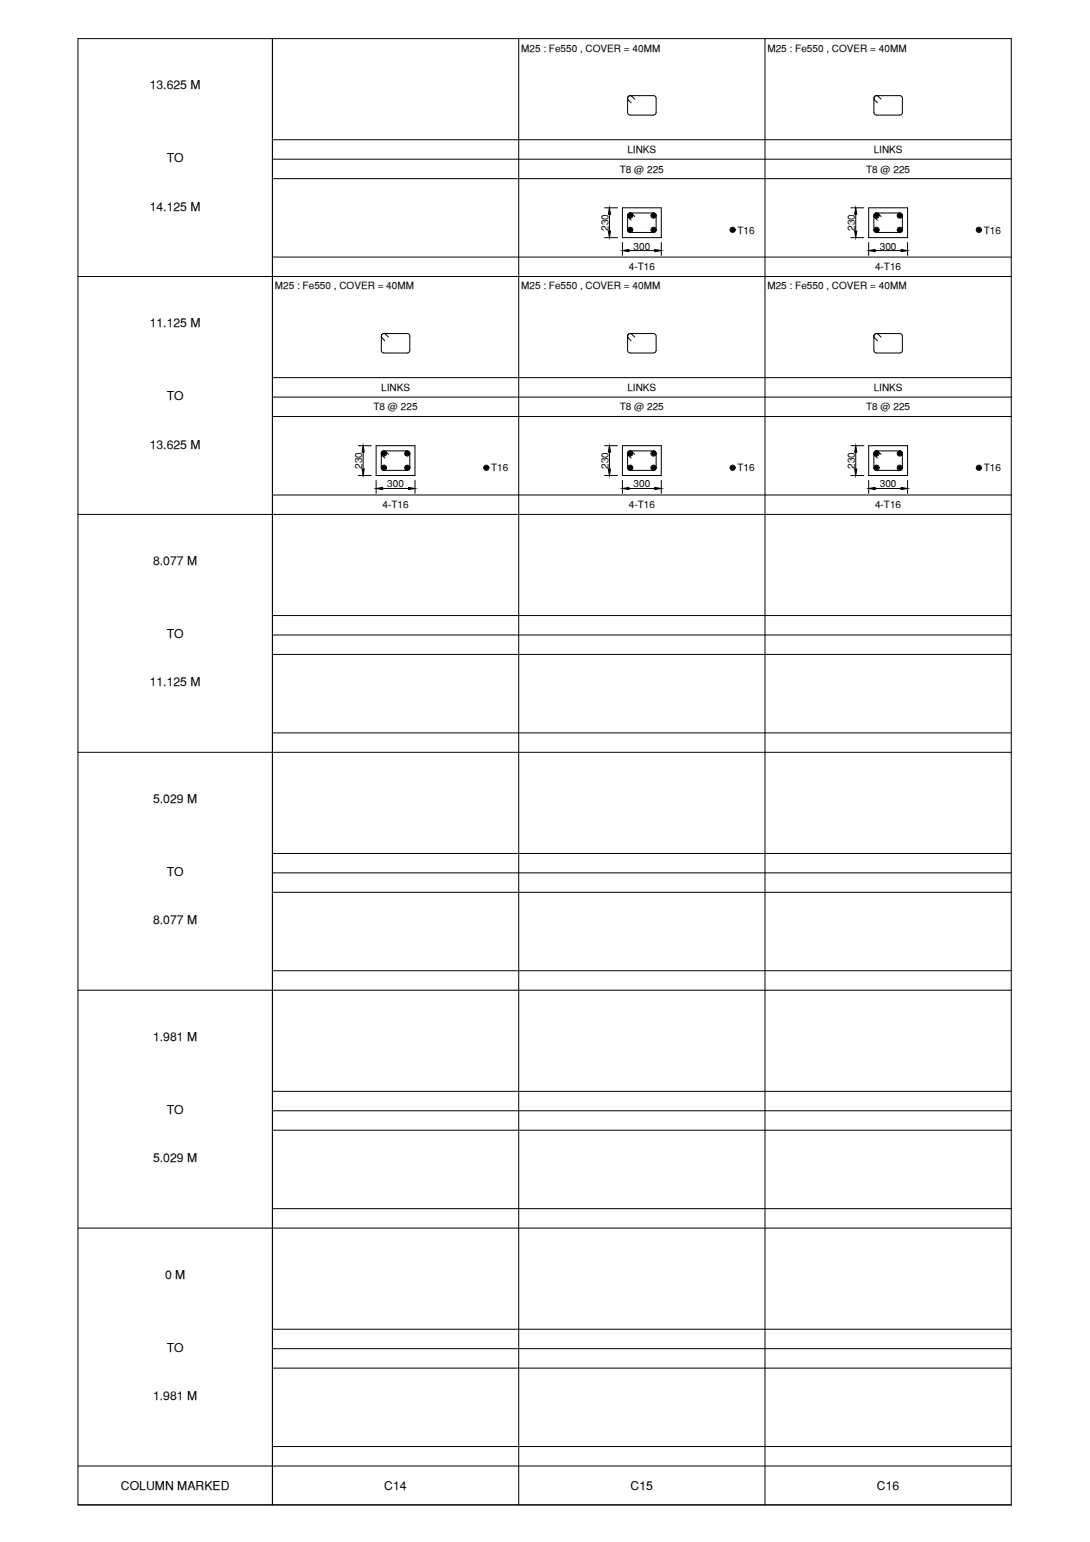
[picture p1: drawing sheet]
<svg xmlns="http://www.w3.org/2000/svg" width="297mm" height="420mm" viewBox="0 0 297 420" stroke-linecap="round" stroke-linejoin="round" font-family="sans-serif">
<!-- layer: Schedule Line -->
<g fill="none" stroke="#000" stroke-width=".27">
<path d="M74.2 10.5v399.5M141.4 10.5v399.5M208.5 10.5v399.5M74.2 38.1h201.4M74.2 48.7h201.4M74.2 43.4h201.4M74.2 70h201.4M74.2 113.5h201.4M74.2 108.2h201.4M74.2 102.9h201.4M74.2 134.9h201.4M74.2 178.3h201.4"/>
<path d="M74.2 173h201.4M74.2 167.7h201.4M74.2 199.7h201.4M74.2 237.8h201.4M74.2 232.5h201.4M74.2 243.1h201.4M74.2 264.5h201.4M74.2 297.4h201.4M74.2 308h201.4M74.2 302.7h201.4M74.2 329.3h201.4M74.2 372.8h201.4"/>
<path d="M74.2 367.5h201.4M74.2 362.2h201.4M74.2 394.2h201.4"/>
</g>
<!-- layer: Schedule Border -->
<path d="M21.2 10.5h254.4v399.5h-254.4zM74.2 10.5v399.5M21.2 75.3h254.4M21.2 140.2h254.4M21.2 205h254.4M21.2 269.8h254.4M21.2 334.6h254.4M21.2 399.5h254.4" fill="none" stroke="#000" stroke-width=".27"/>
<!-- layer: Concrete Line -->
<path d="M169.6 56.6h10.6v8.1h-10.6zM236.7 56.6h10.6v8.1h-10.6zM102.5 121.4h10.6v8.2h-10.6zM169.6 121.4h10.6v8.2h-10.6zM236.7 121.4h10.6v8.2h-10.6z" fill="none" stroke="#000" stroke-width=".27"/>
<!-- layer: Dim -->
<g fill="none" stroke="#000" stroke-width=".27">
<path d="M164.8 56.6h3.5M166.1 58.4v4.6M231.9 56.6h3.5M233.2 58.4v4.6M164.8 64.7h3.5M169.6 66.1v3.5M171.4 68.3h7M180.2 66.1v3.5M231.9 64.7h3.5M236.7 66.1v3.5M238.5 68.3h7.1M247.3 66.1v3.5"/>
<path d="M97.6 129.6h3.6M97.6 121.4h3.6M99 123.2v4.6M102.5 130.9v3.5M104.3 133.1h7M113.1 130.9v3.5M164.8 129.6h3.5M164.8 121.4h3.5M166.1 123.2v4.6M169.6 130.9v3.5M171.4 133.1h7M180.2 130.9v3.5"/>
<path d="M231.9 129.6h3.5M231.9 121.4h3.5M233.2 123.2v4.6M236.7 130.9v3.5M238.5 133.1h7.1M247.3 130.9v3.5"/>
</g>
<g fill="#000" stroke="#000" stroke-width=".27">
<path d="M166.1 56.6l.3 1.8h-.6zM233.2 56.6l.3 1.8h-.6zM165.8 63h.6l-.3 1.7zM169.6 68.3l1.8-.3v.6zM178.4 68l1.8 .3-1.8 .3zM232.9 63h.6l-.3 1.7zM236.7 68.3l1.8-.3v.6zM245.6 68l1.7 .3-1.7 .3zM98.7 127.8h.6l-.3 1.8zM99 121.4l.3 1.8h-.6zM102.5 133.1l1.8-.3v.6zM111.3 132.8l1.8 .3-1.8 .3z"/>
<path d="M165.8 127.8h.6l-.3 1.8zM166.1 121.4l.3 1.8h-.6zM169.6 133.1l1.8-.3v.6zM178.4 132.8l1.8 .3-1.8 .3zM232.9 127.8h.6l-.3 1.8zM233.2 121.4l.3 1.8h-.6zM236.7 133.1l1.8-.3v.6zM245.6 132.8l1.7 .3-1.7 .3z"/>
</g>
<!-- layer: Reinforcement -->
<g fill="none" stroke="#000" stroke-width=".27">
<circle cx="171.7" cy="58.7" r=".7"/>
<circle cx="178.1" cy="58.7" r=".7"/>
<circle cx="238.9" cy="58.7" r=".7"/>
<circle cx="245.2" cy="58.7" r=".7"/>
<circle cx="171.7" cy="62.6" r=".7"/>
<circle cx="178.1" cy="62.6" r=".7"/>
<circle cx="199.6" cy="62.6" r=".7"/>
<circle cx="238.9" cy="62.6" r=".7"/>
<circle cx="245.2" cy="62.6" r=".7"/>
<circle cx="266.8" cy="62.6" r=".7"/>
<circle cx="104.6" cy="127.4" r=".7"/>
<circle cx="104.6" cy="123.6" r=".7"/>
<circle cx="111" cy="123.6" r=".7"/>
<circle cx="111" cy="127.4" r=".7"/>
<circle cx="132.5" cy="127.4" r=".7"/>
<circle cx="171.7" cy="123.6" r=".7"/>
<circle cx="171.7" cy="127.4" r=".7"/>
<circle cx="178.1" cy="123.6" r=".7"/>
<circle cx="178.1" cy="127.4" r=".7"/>
<circle cx="199.6" cy="127.4" r=".7"/>
<circle cx="238.9" cy="123.6" r=".7"/>
<circle cx="238.9" cy="127.4" r=".7"/>
<circle cx="245.2" cy="123.6" r=".7"/>
<circle cx="245.2" cy="127.4" r=".7"/>
<circle cx="266.8" cy="127.4" r=".7"/>
</g>
<g fill="#000" stroke="#000" stroke-width=".27">
<path d="M171.4 58.6l.3 .1zM171.4 58.7h.3zM171.4 58.9l.3-.2z"/>
<path d="M171.4 58.9l.3-.2zM171.7 58.7l-.2 .3zM171.7 58.7l-.1 .4z"/>
<path d="M171.5 58.5l.2 .2zM171.4 58.5l.3 .2zM171.4 58.5l.3 .2z"/>
<path d="M171.7 58.7l.1 .4zM171.7 58.7l.2 .3zM171.7 58.7l.2 .3z"/>
<path d="M171.8 58.4l-.1 .3zM171.7 58.4v.3zM171.6 58.4l.1 .3z"/>
<path d="M171.7 58.7l.4 .2zM171.7 58.7l.4 .2z"/>
<path d="M171.7 58.7l.4-.1zM171.7 58.7l.3-.2zM171.9 58.5l-.2 .2z"/>
<path d="M177.8 58.6l.3 .1zM177.7 58.7h.4zM177.8 58.9l.3-.2z"/>
<path d="M177.8 58.9l.3-.2zM178.1 58.7l-.2 .3zM178.1 58.7l-.1 .4z"/>
<path d="M177.9 58.5l.2 .2zM177.8 58.5l.3 .2zM177.8 58.5l.3 .2z"/>
<path d="M178.1 58.7l.1 .4zM178.1 58.7l.1 .4zM178.1 58.7l.3 .2z"/>
<path d="M178.2 58.4l-.1 .3zM178.1 58.4v.3zM178 58.4l.1 .3z"/>
<path d="M178.1 58.7l.3 .2zM178.1 58.7l.3 .2z"/>
<path d="M178.1 58.7l.3-.1zM178.1 58.7l.3-.2zM178.3 58.5l-.2 .2z"/>
<path d="M238.5 58.6l.4 .1zM238.5 58.7h.4zM238.5 58.9l.4-.2z"/>
<path d="M238.6 58.9l.3-.2zM238.9 58.7l-.2 .4zM238.9 58.7l-.2 .4z"/>
<path d="M238.6 58.5l.3 .2zM238.6 58.5l.3 .2zM238.6 58.5l.3 .2z"/>
<path d="M238.9 58.7l.1 .4zM238.9 58.7l.1 .4zM238.9 58.7l.2 .2z"/>
<path d="M239 58.4l-.1 .3zM238.9 58.4v.3zM238.7 58.4l.2 .3z"/>
<path d="M238.9 58.7l.2 .2zM238.9 58.7h.3z"/>
<path d="M238.9 58.7h.3zM238.9 58.7l.2-.2zM239.1 58.5l-.2 .2z"/>
<path d="M244.9 58.6l.3 .1zM244.9 58.7h.3zM244.9 58.9l.3-.2z"/>
<path d="M244.9 58.9l.3-.2zM245.2 58.7l-.1 .4zM245.2 58.7l-.1 .4z"/>
<path d="M245 58.5l.2 .2zM244.9 58.5l.3 .2zM244.9 58.5l.3 .2z"/>
<path d="M245.2 58.7l.1 .4zM245.2 58.7l.1 .4zM245.2 58.7l.2 .3z"/>
<path d="M245.3 58.4l-.1 .3zM245.2 58.4v.3zM245.1 58.4l.1 .3z"/>
<path d="M245.2 58.7l.3 .2zM245.2 58.7h.4z"/>
<path d="M245.2 58.7h.4zM245.2 58.7l.3-.2zM245.4 58.5l-.2 .2z"/>
<path d="M171.4 62.5l.3 .1zM171.4 62.6h.3zM171.4 62.7l.3-.1z"/>
<path d="M171.4 62.8l.3-.2zM171.7 62.6l-.2 .3zM171.7 62.6l-.1 .4z"/>
<path d="M171.5 62.3l.2 .3zM171.5 62.3l.2 .3zM171.4 62.4l.3 .2z"/>
<path d="M171.7 62.6l.1 .4zM171.7 62.6l.2 .3zM171.7 62.6l.2 .3z"/>
<path d="M171.8 62.3l-.1 .3zM171.7 62.3v.3zM171.6 62.3l.1 .3z"/>
<path d="M171.7 62.6l.3 .2zM171.7 62.6l.4 .1z"/>
<path d="M171.7 62.6l.4-.1zM171.7 62.6l.3-.2zM171.9 62.3l-.2 .3z"/>
<path d="M177.8 62.5l.3 .1zM177.7 62.6h.4zM177.8 62.7l.3-.1z"/>
<path d="M177.8 62.8l.3-.2zM178.1 62.6l-.2 .3zM178.1 62.6l-.1 .4z"/>
<path d="M177.9 62.3l.2 .3zM177.9 62.3l.2 .3zM177.8 62.4l.3 .2z"/>
<path d="M178.1 62.6l.1 .4zM178.1 62.6l.1 .4zM178.1 62.6l.3 .2z"/>
<path d="M178.2 62.3l-.1 .3zM178.1 62.3v.3zM178 62.3l.1 .3z"/>
<path d="M178.1 62.6l.3 .2zM178.1 62.6l.3 .1z"/>
<path d="M178.1 62.6l.3-.1zM178.1 62.6l.3-.2zM178.3 62.3l-.2 .3z"/>
<path d="M199.3 62.5l.3 .1zM199.3 62.6h.3zM199.3 62.7l.3-.1z"/>
<path d="M199.4 62.8l.2-.2zM199.6 62.6l-.2 .3zM199.6 62.6l-.1 .4z"/>
<path d="M199.4 62.3l.2 .3zM199.4 62.3l.2 .3zM199.4 62.4l.2 .2z"/>
<path d="M199.6 62.6l.1 .4zM199.6 62.6l.1 .4zM199.6 62.6l.3 .2z"/>
<path d="M199.7 62.3l-.1 .3zM199.6 62.3v.3zM199.5 62.3l.1 .3z"/>
<path d="M199.6 62.6l.3 .2zM199.6 62.6l.4 .1z"/>
<path d="M199.6 62.6l.4-.1zM199.6 62.6l.3-.2zM199.8 62.3l-.2 .3z"/>
<path d="M238.5 62.5l.4 .1zM238.5 62.6h.4zM238.5 62.7l.4-.1z"/>
<path d="M238.6 62.8l.3-.2zM238.9 62.6l-.2 .4zM238.9 62.6l-.2 .4z"/>
<path d="M238.6 62.3l.3 .3zM238.6 62.3l.3 .3zM238.6 62.4l.3 .2z"/>
<path d="M238.9 62.6l.1 .4zM238.9 62.6l.1 .4zM238.9 62.6l.2 .2z"/>
<path d="M239 62.3l-.1 .3zM238.9 62.3v.3zM238.7 62.3l.2 .3z"/>
<path d="M238.9 62.6l.2 .2zM238.9 62.6h.3z"/>
<path d="M238.9 62.6h.3zM238.9 62.6l.2-.2zM239.1 62.3l-.2 .3z"/>
<path d="M244.9 62.5l.3 .1zM244.9 62.6h.3zM244.9 62.7l.3-.1z"/>
<path d="M244.9 62.8l.3-.2zM245.2 62.6l-.1 .4zM245.2 62.6l-.1 .4z"/>
<path d="M245 62.3l.2 .3zM244.9 62.4l.3 .2zM244.9 62.4l.3 .2z"/>
<path d="M245.2 62.6l.1 .4zM245.2 62.6l.1 .4zM245.2 62.6l.3 .2z"/>
<path d="M245.3 62.3l-.1 .3zM245.2 62.3v.3zM245.1 62.3l.1 .3z"/>
<path d="M245.2 62.6l.3 .2zM245.2 62.6h.4z"/>
<path d="M245.2 62.6h.4zM245.2 62.6l.3-.2zM245.4 62.3l-.2 .3z"/>
<path d="M266.4 62.5l.3 .1zM266.4 62.6h.3zM266.4 62.7l.3-.1z"/>
<path d="M266.5 62.8l.2-.2zM266.7 62.6l-.1 .4zM266.7 62.6l-.1 .4z"/>
<path d="M266.5 62.3l.2 .3zM266.5 62.4l.2 .2zM266.5 62.4l.2 .2z"/>
<path d="M266.7 62.6l.2 .4zM266.7 62.6l.2 .4zM266.7 62.6l.3 .2z"/>
<path d="M266.9 62.3l-.2 .3zM266.7 62.3v.3zM266.6 62.3l.1 .3z"/>
<path d="M266.7 62.6l.3 .2zM266.7 62.6h.4z"/>
<path d="M266.7 62.6h.4zM266.7 62.6l.3-.2zM267 62.3l-.3 .3z"/>
<path d="M104.3 123.5l.3 .1zM104.3 123.6h.3zM104.3 123.7l.3-.1z"/>
<path d="M104.3 127.3l.3 .2zM104.3 127.5h.3zM104.3 127.6l.3-.1z"/>
<path d="M104.3 123.8l.3-.2zM104.6 123.6l-.2 .3zM104.6 123.6v.3z"/>
<path d="M104.3 127.7l.3-.2zM104.6 127.5l-.1 .3zM104.6 127.5l-.1 .3z"/>
<path d="M104.4 123.3l.2 .3zM104.3 123.4l.3 .2zM104.3 123.4l.3 .2z"/>
<path d="M104.4 127.2l.2 .3zM104.3 127.2l.3 .3zM104.3 127.2l.3 .3z"/>
<path d="M104.6 123.6v.3zM104.6 123.6l.2 .3zM104.6 123.6l.2 .3z"/>
<path d="M104.6 127.5l.1 .3zM104.6 127.5l.1 .3zM104.6 127.5l.2 .2z"/>
<path d="M104.7 123.2l-.1 .4zM104.6 123.2v.4zM104.5 123.2l.1 .4z"/>
<path d="M104.7 127.1l-.1 .4zM104.6 127.1v.4zM104.5 127.1l.1 .4z"/>
<path d="M104.6 123.6l.4 .1zM104.6 123.6h.4z"/>
<path d="M104.6 127.5l.4 .1zM104.6 127.5h.4z"/>
<path d="M104.6 123.6h.4zM104.6 123.6l.4-.1zM104.8 123.3l-.2 .3z"/>
<path d="M104.6 127.5h.4zM104.6 127.5l.3-.3zM104.8 127.2l-.2 .3z"/>
<path d="M110.6 123.5l.4 .1zM110.6 123.6h.4zM110.6 123.7l.4-.1z"/>
<path d="M110.6 127.3l.4 .2zM110.6 127.5h.4zM110.6 127.6l.4-.1z"/>
<path d="M110.7 123.8l.3-.2zM111 123.6l-.2 .3zM111 123.6v.3z"/>
<path d="M110.7 127.7l.3-.2zM111 127.5l-.1 .3zM111 127.5l-.1 .3z"/>
<path d="M110.8 123.3l.2 .3zM110.7 123.4l.3 .2zM110.7 123.4l.3 .2z"/>
<path d="M110.8 127.2l.2 .3zM110.7 127.2l.3 .3zM110.7 127.2l.3 .3z"/>
<path d="M111 123.6v.3zM111 123.6l.2 .3zM111 123.6l.2 .3z"/>
<path d="M111 127.5l.1 .3zM111 127.5l.1 .3zM111 127.5l.2 .2z"/>
<path d="M111.1 123.2l-.1 .4zM111 123.2v.4zM110.9 123.2l.1 .4z"/>
<path d="M111.1 127.1l-.1 .4zM111 127.1v.4zM110.9 127.1l.1 .4z"/>
<path d="M111 123.6l.3 .1zM111 123.6h.3z"/>
<path d="M111 127.5l.3 .1zM111 127.5h.3z"/>
<path d="M111 123.6h.3zM111 123.6l.3-.1zM111.2 123.3l-.2 .3z"/>
<path d="M111 127.5h.3zM111 127.5l.3-.3zM111.2 127.2l-.2 .3z"/>
<path d="M132.2 127.3l.3 .2zM132.2 127.5h.3zM132.2 127.6l.3-.1z"/>
<path d="M132.2 127.7l.3-.2zM132.5 127.5l-.1 .3zM132.5 127.5l-.1 .3z"/>
<path d="M132.3 127.2l.2 .3zM132.2 127.2l.3 .3zM132.2 127.2l.3 .3z"/>
<path d="M132.5 127.5l.1 .3zM132.5 127.5l.1 .3zM132.5 127.5l.2 .2z"/>
<path d="M132.6 127.1l-.1 .4zM132.5 127.1v.4zM132.4 127.1l.1 .4z"/>
<path d="M132.5 127.5l.4 .1zM132.5 127.5h.4z"/>
<path d="M132.5 127.5h.4zM132.5 127.5l.3-.3zM132.7 127.2l-.2 .3z"/>
<path d="M171.4 123.5l.3 .1zM171.4 123.6h.3zM171.4 123.7l.3-.1z"/>
<path d="M171.4 127.3l.3 .2zM171.4 127.5h.3zM171.4 127.6l.3-.1z"/>
<path d="M171.4 123.8l.3-.2zM171.7 123.6l-.2 .3zM171.7 123.6v.3z"/>
<path d="M171.4 127.7l.3-.2zM171.7 127.5l-.2 .2zM171.7 127.5l-.1 .3z"/>
<path d="M171.5 123.3l.2 .3zM171.5 123.3l.2 .3zM171.4 123.4l.3 .2z"/>
<path d="M171.5 127.2l.2 .3zM171.5 127.2l.2 .3zM171.4 127.2l.3 .3z"/>
<path d="M171.7 123.6v.3zM171.7 123.6l.2 .3zM171.7 123.6l.2 .3z"/>
<path d="M171.7 127.5l.1 .3zM171.7 127.5l.2 .2zM171.7 127.5l.2 .2z"/>
<path d="M171.8 123.2l-.1 .4zM171.7 123.2v.4zM171.6 123.2l.1 .4z"/>
<path d="M171.8 127.1l-.1 .4zM171.7 127.1v.4zM171.6 127.1l.1 .4z"/>
<path d="M171.7 123.6l.4 .1zM171.7 123.6l.4 .1z"/>
<path d="M171.7 127.5l.4 .1zM171.7 127.5l.4 .1z"/>
<path d="M171.7 123.6l.4-.1zM171.7 123.6l.4-.1zM171.9 123.3l-.2 .3z"/>
<path d="M171.7 127.5l.4-.2zM171.7 127.5l.3-.3zM171.9 127.2l-.2 .3z"/>
<path d="M177.8 123.5l.3 .1zM177.7 123.6h.4zM177.8 123.7l.3-.1z"/>
<path d="M177.8 127.3l.3 .2zM177.7 127.5h.4zM177.8 127.6l.3-.1z"/>
<path d="M177.8 123.8l.3-.2zM178.1 123.6l-.2 .3zM178.1 123.6v.3z"/>
<path d="M177.8 127.7l.3-.2zM178.1 127.5l-.2 .2zM178.1 127.5l-.1 .3z"/>
<path d="M177.9 123.3l.2 .3zM177.9 123.3l.2 .3zM177.8 123.4l.3 .2z"/>
<path d="M177.9 127.2l.2 .3zM177.9 127.2l.2 .3zM177.8 127.2l.3 .3z"/>
<path d="M178.1 123.6v.3zM178.1 123.6l.2 .3zM178.1 123.6l.3 .2z"/>
<path d="M178.1 127.5l.1 .3zM178.1 127.5l.1 .3zM178.1 127.5l.2 .2z"/>
<path d="M178.2 123.2l-.1 .4zM178.1 123.2v.4zM178 123.2l.1 .4z"/>
<path d="M178.2 127.1l-.1 .4zM178.1 127.1v.4zM178 127.1l.1 .4z"/>
<path d="M178.1 123.6l.3 .1zM178.1 123.6l.3 .1z"/>
<path d="M178.1 127.5l.3 .1zM178.1 127.5l.3 .1z"/>
<path d="M178.1 123.6l.3-.1zM178.1 123.6l.3-.1zM178.3 123.3l-.2 .3z"/>
<path d="M178.1 127.5l.3-.2zM178.1 127.5l.3-.3zM178.3 127.2l-.2 .3z"/>
<path d="M199.3 127.3l.3 .2zM199.3 127.5h.3zM199.3 127.6l.3-.1z"/>
<path d="M199.4 127.7l.2-.2zM199.6 127.5l-.2 .2zM199.6 127.5l-.1 .3z"/>
<path d="M199.4 127.2l.2 .3zM199.4 127.2l.2 .3zM199.4 127.2l.2 .3z"/>
<path d="M199.6 127.5l.1 .3zM199.6 127.5l.1 .3zM199.6 127.5l.3 .2z"/>
<path d="M199.7 127.1l-.1 .4zM199.6 127.1v.4zM199.5 127.1l.1 .4z"/>
<path d="M199.6 127.5l.4 .1zM199.6 127.5l.4 .1z"/>
<path d="M199.6 127.5l.4-.2zM199.6 127.5l.3-.3zM199.8 127.2l-.2 .3z"/>
<path d="M238.5 123.5l.4 .1zM238.5 123.6h.4zM238.5 123.7l.4-.1z"/>
<path d="M238.5 127.3l.4 .2zM238.5 127.5h.4zM238.5 127.6l.4-.1z"/>
<path d="M238.6 123.8l.3-.2zM238.9 123.6l-.3 .3zM238.9 123.6v.3z"/>
<path d="M238.6 127.7l.3-.2zM238.9 127.5l-.2 .3zM238.9 127.5l-.2 .3z"/>
<path d="M238.6 123.3l.3 .3zM238.6 123.3l.3 .3zM238.6 123.4l.3 .2z"/>
<path d="M238.6 127.2l.3 .3zM238.6 127.2l.3 .3zM238.6 127.2l.3 .3z"/>
<path d="M238.9 123.6v.3zM238.9 123.6l.2 .3zM238.9 123.6l.2 .2z"/>
<path d="M238.9 127.5l.1 .3zM238.9 127.5l.1 .3zM238.9 127.5l.2 .2z"/>
<path d="M239 123.2l-.1 .4zM238.9 123.2v.4zM238.7 123.2l.2 .4z"/>
<path d="M239 127.1l-.1 .4zM238.9 127.1v.4zM238.7 127.1l.2 .4z"/>
<path d="M238.9 123.6l.2 .2zM238.9 123.6h.3z"/>
<path d="M238.9 127.5l.2 .2zM238.9 127.5h.3z"/>
<path d="M238.9 123.6h.3zM238.9 123.6l.2-.2zM239.1 123.3l-.2 .3z"/>
<path d="M238.9 127.5h.3zM238.9 127.5l.2-.3zM239.1 127.2l-.2 .3z"/>
<path d="M244.9 123.5l.3 .1zM244.9 123.6h.3zM244.9 123.7l.3-.1z"/>
<path d="M244.9 127.3l.3 .2zM244.9 127.5h.3zM244.9 127.6l.3-.1z"/>
<path d="M244.9 123.8l.3-.2zM245.2 123.6l-.2 .3zM245.2 123.6v.3z"/>
<path d="M244.9 127.7l.3-.2zM245.2 127.5l-.1 .3zM245.2 127.5l-.1 .3z"/>
<path d="M245 123.3l.2 .3zM244.9 123.4l.3 .2zM244.9 123.4l.3 .2z"/>
<path d="M245 127.2l.2 .3zM244.9 127.2l.3 .3zM244.9 127.2l.3 .3z"/>
<path d="M245.2 123.6v.3zM245.2 123.6l.2 .3zM245.2 123.6l.2 .3z"/>
<path d="M245.2 127.5l.1 .3zM245.2 127.5l.1 .3zM245.2 127.5l.2 .2z"/>
<path d="M245.3 123.2l-.1 .4zM245.2 123.2v.4zM245.1 123.2l.1 .4z"/>
<path d="M245.3 127.1l-.1 .4zM245.2 127.1v.4zM245.1 127.1l.1 .4z"/>
<path d="M245.2 123.6l.3 .1zM245.2 123.6h.4z"/>
<path d="M245.2 127.5l.3 .1zM245.2 127.5h.4z"/>
<path d="M245.2 123.6h.4zM245.2 123.6l.3-.1zM245.4 123.3l-.2 .3z"/>
<path d="M245.2 127.5h.4zM245.2 127.5l.3-.3zM245.4 127.2l-.2 .3z"/>
<path d="M266.4 127.3l.3 .2zM266.4 127.5h.3zM266.4 127.6l.3-.1z"/>
<path d="M266.5 127.7l.2-.2zM266.7 127.5l-.1 .3zM266.7 127.5l-.1 .3z"/>
<path d="M266.5 127.2l.2 .3zM266.5 127.2l.2 .3zM266.5 127.2l.2 .3z"/>
<path d="M266.7 127.5l.2 .3zM266.7 127.5l.2 .3zM266.7 127.5l.3 .2z"/>
<path d="M266.9 127.1l-.2 .4zM266.7 127.1v.4zM266.6 127.1l.1 .4z"/>
<path d="M266.7 127.5l.4 .1zM266.7 127.5h.4z"/>
<path d="M266.7 127.5h.4zM266.7 127.5l.3-.3zM267 127.2l-.3 .3z"/>
</g>
<!-- layer: Link -->
<g fill="none" stroke="#000" stroke-width=".27">
<path d="M173 27l-.8-.7a.71 .71 0 0 0-.7-.2 .71 .71 0 0 0-.5 .7v3.9l.2 .4 .5 .3 6.7-.1 .4-.6v-3.9a.7 .7 0 0 0-.7-.7h-6.4a.7 .7 0 0 0-.6 .4 .7 .7 0 0 0 .1 .8l.8 .7M238.3 27.3l.8 .7M240.1 27l-.7-.7a.71 .71 0 0 0-.8-.2 .71 .71 0 0 0-.5 .7l.1 3.9 .2 .4 .5 .3 6.6-.1 .4-.6v-3.9a.7 .7 0 0 0-.7-.7h-6.3a.7 .7 0 0 0-.7 .4 .7 .7 0 0 0 .2 .8M171.2 59.2l.8 .8M173 59l-.8-.8a.71 .71 0 0 0-.7-.1 .71 .71 0 0 0-.5 .6v3.9l.2 .5 .5 .2h6.7l.4-.7v-3.9a.7 .7 0 0 0-.7-.7h-6.4a.7 .7 0 0 0-.6 .5 .7 .7 0 0 0 .1 .7M238.3 59.2l.8 .8M240.1 59l-.7-.8a.71 .71 0 0 0-.8-.1 .71 .71 0 0 0-.5 .6l.1 3.9 .2 .5 .5 .2h6.6l.4-.7v-3.9a.7 .7 0 0 0-.7-.7h-6.3a.7 .7 0 0 0-.7 .5 .7 .7 0 0 0 .2 .7M105.9 91.8l-.8-.7a.7 .7 0 0 0-.8-.2 .7 .7 0 0 0-.4 .7v3.9l.2 .5 .5 .2 6.7-.1 .4-.6v-3.9a.7 .7 0 0 0-.7-.7h-6.4a.7 .7 0 0 0-.6 .4 .7 .7 0 0 0 .1 .8l.8 .7M173 91.8l-.8-.7a.71 .71 0 0 0-.7-.2 .71 .71 0 0 0-.5 .7v3.9l.2 .5 .5 .2 6.7-.1 .4-.6v-3.9a.7 .7 0 0 0-.7-.7h-6.4a.7 .7 0 0 0-.6 .4 .7 .7 0 0 0 .1 .8l.8 .7M238.3 92.1l.8 .7M240.1 91.8l-.7-.7a.71 .71 0 0 0-.8-.2 .71 .71 0 0 0-.5 .7l.1 3.9 .2 .5 .5 .2 6.6-.1 .4-.6v-3.9a.7 .7 0 0 0-.7-.7h-6.3a.7 .7 0 0 0-.7 .4 .7 .7 0 0 0 .2 .8M105.9 123.8l-.8-.7a.7 .7 0 0 0-.8-.2 .7 .7 0 0 0-.4 .7v3.8l.2 .5 .5 .3 6.7-.1 .4-.6v-3.9a.7 .7 0 0 0-.7-.7h-6.4a.7 .7 0 0 0-.6 .4 .7 .7 0 0 0 .1 .8l.8 .7"/>
<path d="M173 123.8l-.8-.7a.71 .71 0 0 0-.7-.2 .71 .71 0 0 0-.5 .7v3.8l.2 .5 .5 .3 6.7-.1 .4-.6v-3.9a.7 .7 0 0 0-.7-.7h-6.4a.7 .7 0 0 0-.6 .4 .7 .7 0 0 0 .1 .8l.8 .7M238.3 124.1l.8 .7M240.1 123.8l-.7-.7a.71 .71 0 0 0-.8-.2 .71 .71 0 0 0-.5 .7l.1 3.8 .2 .5 .5 .3 6.6-.1 .4-.6v-3.9a.7 .7 0 0 0-.7-.7h-6.3a.7 .7 0 0 0-.7 .4 .7 .7 0 0 0 .2 .8"/>
</g>
<g font-size="3.3">
<text x="40.8" y="24.3">13.625 M</text>
<text x="45.4" y="44.2">TO</text>
<text x="40.8" y="57.4">14.125 M</text>
<text x="40.8" y="89.1">11.125 M</text>
<text x="45.4" y="109">TO</text>
<text x="40.8" y="122.2">13.625 M</text>
<text x="41.7" y="153.9">8.077 M</text>
<text x="45.4" y="173.8">TO</text>
<text x="40.8" y="187">11.125 M</text>
<text x="41.7" y="218.7">5.029 M</text>
<text x="45.4" y="238.6">TO</text>
<text x="41.7" y="251.9">8.077 M</text>
<text x="41.7" y="283.6">1.981 M</text>
<text x="45.4" y="303.4">TO</text>
<text x="41.7" y="316.7">5.029 M</text>
<text x="45" y="348.4">0 M</text>
<text x="45.4" y="368.3">TO</text>
<text x="41.7" y="381.5">1.981 M</text>
<text x="32.9" y="406">COLUMN MARKED</text>
<text x="104.7" y="406.1">C14</text>
<text x="171.8" y="406.1">C15</text>
<text x="239" y="406.1">C16</text>
</g>
<g font-size="2.7">
<text x="142" y="14.1">M25 : Fe550 , COVER = 40MM</text>
<text x="209.1" y="14.1">M25 : Fe550 , COVER = 40MM</text>
<text x="171" y="41.7">LINKS</text>
<text x="238.1" y="41.7">LINKS</text>
<text x="168.9" y="47">T8 @ 225</text>
<text x="236" y="47">T8 @ 225</text>
<text x="165.8" y="62.9" transform="rotate(-90 165.8 62.9)">230</text>
<text x="201" y="63.6">T16</text>
<text x="232.9" y="62.9" transform="rotate(-90 232.9 62.9)">230</text>
<text x="268.1" y="63.6">T16</text>
<text x="172.7" y="68">300</text>
<text x="239.8" y="68">300</text>
<text x="171.4" y="73.7">4-T16</text>
<text x="238.5" y="73.7">4-T16</text>
<text x="74.9" y="78.9">M25 : Fe550 , COVER = 40MM</text>
<text x="142" y="78.9">M25 : Fe550 , COVER = 40MM</text>
<text x="209.1" y="78.9">M25 : Fe550 , COVER = 40MM</text>
<text x="103.9" y="106.5">LINKS</text>
<text x="171" y="106.5">LINKS</text>
<text x="238.1" y="106.5">LINKS</text>
<text x="101.8" y="111.8">T8 @ 225</text>
<text x="168.9" y="111.8">T8 @ 225</text>
<text x="236" y="111.8">T8 @ 225</text>
<text x="98.7" y="127.8" transform="rotate(-90 98.7 127.8)">230</text>
<text x="133.8" y="128.4">T16</text>
<text x="165.8" y="127.8" transform="rotate(-90 165.8 127.8)">230</text>
<text x="201" y="128.4">T16</text>
<text x="232.9" y="127.8" transform="rotate(-90 232.9 127.8)">230</text>
<text x="268.1" y="128.4">T16</text>
<text x="105.5" y="132.8">300</text>
<text x="172.7" y="132.8">300</text>
<text x="239.8" y="132.8">300</text>
<text x="104.2" y="138.5">4-T16</text>
<text x="171.4" y="138.5">4-T16</text>
<text x="238.5" y="138.5">4-T16</text>
</g>
</svg>
